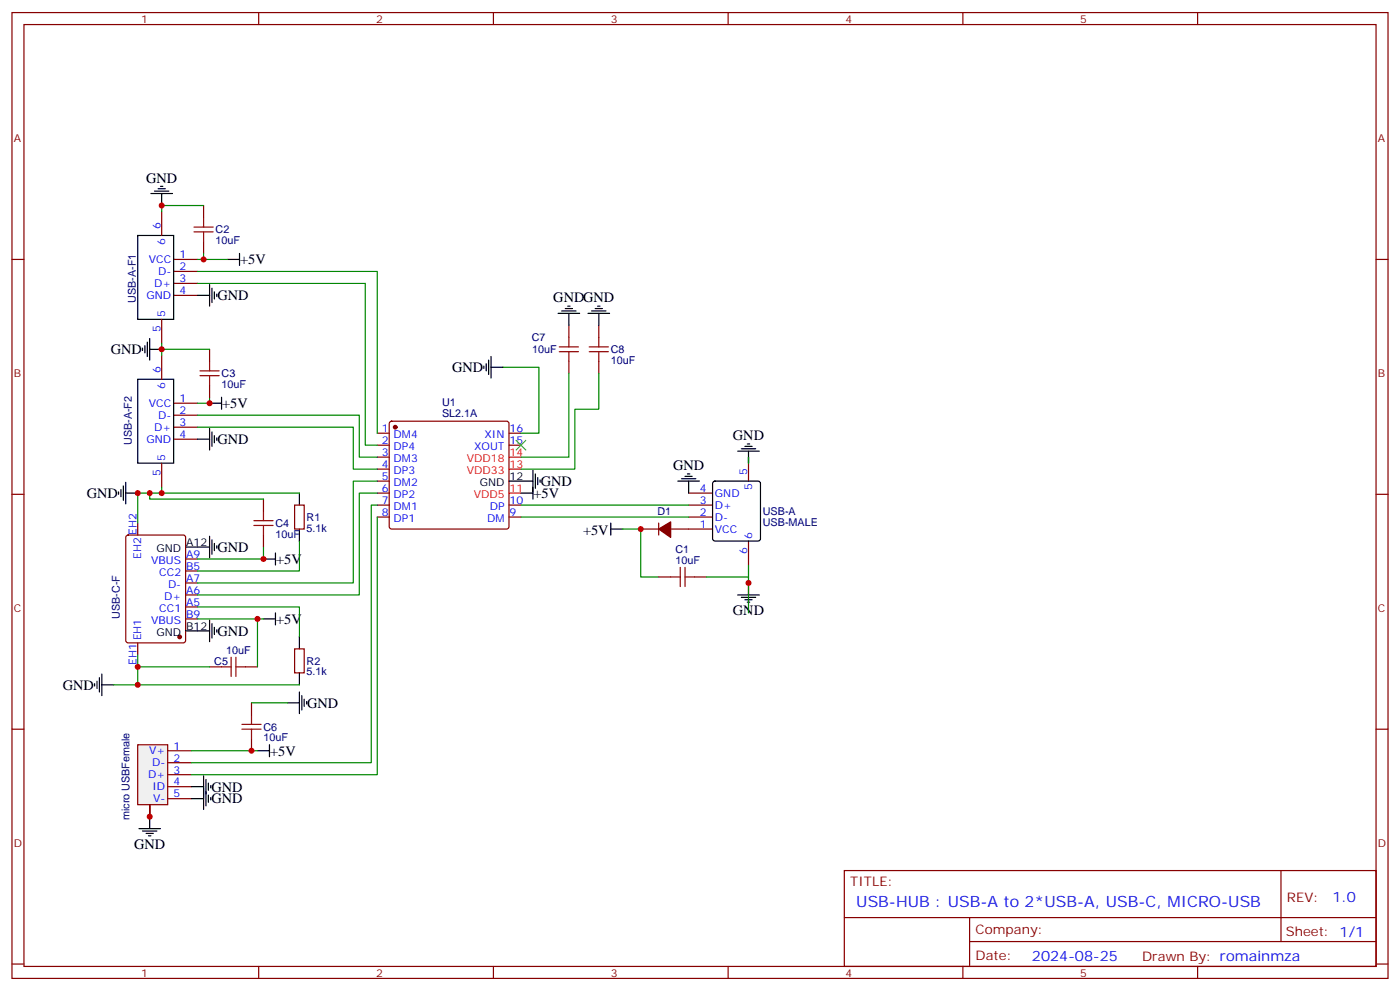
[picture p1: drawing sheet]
<svg xmlns="http://www.w3.org/2000/svg" width="412mm" height="292mm" viewBox="0 0 412 292" stroke-linecap="round" stroke-linejoin="round" font-family="sans-serif">
<g fill="none" stroke="#870000" stroke-width=".35">
<path d="M3.5 3.7h405.4v284.3h-405.4zM7.1 7.2h398.2v277.3h-398.2zM76.2 3.7v3.5M145.3 3.7v3.5M214.5 3.7v3.5M283.6 3.7v3.5M352.8 3.7v3.5M3.5 76.4h3.6M47.6 62.3v7M51.2 76.4h7M51.2 79.9h7M405.3 76.4h3.6"/>
<path d="M47.6 94v7.1M51.2 83.4h7M51.2 87h7M47.6 104.6v7.1M51.2 118.7h7M47.6 136.3v7.1M51.2 122.2h7M51.2 125.8h7M51.2 129.3h7M111.1 127.5h3.6M111.1 131.1h3.6M111.1 134.6h3.6"/>
<path d="M111.1 138.1h3.6M114.9 124.2l.5-.2h33.8l.5 .2 .2 .5v30.3l-.2 .5-.5 .3h-33.8l-.5-.3-.2-.5v-30.3zM149.9 127.5h3.6M149.9 131.1h3.6M220.5 134.6v7M3.5 145.5h3.6M37.3 157.7l.4-.2h16.3l.6 .4 .1 30.7-.5 .6-16.5 .1-.6-.5-.1-30.6zM40.6 154v3.5M86.8 148.7h2.8v7.1h-2.8zM111.1 145.2h3.6M111.1 148.7h3.6M111.1 152.2h3.6"/>
<path d="M111.1 141.6h3.6M149.9 148.7h3.6M149.9 152.2h3.6M202.8 145.2h7.1M202.8 148.7h7.1M202.8 152.2h7.1M202.8 155.8h7.1M220.5 159.3v7M405.3 145.5h3.6M54.7 178.7h3.5M54.7 175.2h3.5M54.7 171.6h3.5"/>
<path d="M54.7 168.1h3.5M54.7 164.6h3.5M40.6 189.3v3.5M54.7 182.2h3.5M86.8 191h2.8v7.1h-2.8zM3.5 214.7h3.6M405.3 214.7h3.6M248.7 256.3h156.6v28.2h-156.6zM377.3 256.3v20.9M248.7 270.1h156.5M285.6 277.2h119.6M285.6 270.1v14.2"/>
<path d="M3.5 283.8h3.6M76.2 284.5v3.5M145.3 284.5v3.5M214.5 284.5v3.5M283.6 284.5v3.5M352.8 284.5v3.5M405.3 283.8h3.6"/>
</g>
<g fill="none" stroke="#000" stroke-width=".35">
<path d="M44.4 57h6.4M45.5 56.3h4.2M46.6 55.6h2.1M47.3 54.9h.7M47.6 57v3.5M40.6 69.3h10.6v24.7h-10.6zM67 76.4h3.6M70.6 74.6v3.5M44.1 99.7v6.3M58.2 87h3.5M61.7 83.8v6.3M62.4 84.8v4.3"/>
<path d="M63.1 85.9v2.1M63.9 86.6v.7M40.6 111.7h10.6v24.6h-10.6zM42 102.5v.7M42.7 101.8v2.1M43.4 100.7v4.3M44.1 102.8h3.5M61.7 118.7h3.6M65.3 116.9v3.6M58.2 129.3h3.5M61.7 126.1v6.4M62.4 127.2v4.2"/>
<path d="M63.1 128.2v2.2M63.9 128.9v.7M157 138.5v8.4M157.7 139.5v4.3M202.5 139.5h.7M217.3 132.8h6.4M218.4 132.1h4.2M219.4 131.4h2.1M220.1 130.7h.7M220.5 132.8v3.5M34.9 144.8v.7M35.6 144.1v2.1"/>
<path d="M36.3 143.1v4.2M37 145.2h3.6M37 142v6.3M61.7 157.9v6.3M62.4 158.9v4.3M63.1 160v2.1M88.2 145.2v3.5M88.2 155.8v3.5M149.9 141.6h7.1M153.5 145.2h3.5M158.4 140.6v2.1M159.1 141.3v.7"/>
<path d="M179.9 155.8h3.5M179.9 154v3.5M199.7 141.6h6.3M200.7 140.9h4.3M201.8 140.2h2.1M202.8 141.6v3.6M210.1 141.8l.5-.2h12.7l.5 .2 .2 .5v16.3l-.2 .5-.5 .2h-12.7l-.5-.3-.2-.4v-16.3zM54.7 161h7M63.9 160.7v.7M77.6 164.6h3.5M81.1 162.8v3.5M217.3 175.2h6.4"/>
<path d="M218.4 175.9h4.2M219.4 176.6h2.1M220.1 177.3h.7M220.5 171.6v3.6M29.3 199.5v4.2M30 198.4v6.4M54.7 185.7h7M61.7 182.6v6.3M62.4 183.6v4.3M63.1 184.7v2.1M63.9 185.4v.7M77.6 182.2h3.5"/>
<path d="M81.1 180.4v3.6M88.2 187.5v3.5M88.2 198.1v3.5M27.9 201.3v.7M28.6 200.6v2.1M30 201.6h3.5"/>
</g>
<g fill="#870000" stroke="#870000" stroke-width=".35">
<circle cx="116.4" cy="125.8" r=".53"/>
<circle cx="52.9" cy="187.5" r=".53"/>
</g>
<path d="M149.9 138.1h3.6M149.9 134.6h3.6M149.9 145.2h3.6" fill="none" stroke="#f00" stroke-width=".35"/>
<g fill="none" stroke="#008700" stroke-width=".35">
<path d="M58.2 79.9h52.9v47.6M58.2 83.4h49.4v47.7h3.5M47.6 101.1v3.5M58.2 122.2h47.6v12.4h5.3M58.2 125.8h45.9v12.3h7M220.5 134.6v1.7M47.6 143.4v1.8h-7v8.8M47.6 145.2h40.6M88.2 159.3v8.8h-30M111.1 141.6h-7v30h-45.9M111.1 145.2h-5.3v30h-47.6M153.5 148.7h49.3"/>
<path d="M153.5 152.2h49.3M58.2 178.7h30v8.8M220.5 166.3v5.3M40.6 192.8v8.8h-7.1M40.6 201.6h47.6"/>
</g>
<path d="M40.6 219.3h8.8v17.6h-8.8z" fill="#f0f0f0" stroke="#870000" stroke-width=".35"/>
<g fill="none" stroke="#870000" stroke-width=".35">
<path d="M60 60.5v3.5M60 71.1v3.5M167.6 95.8v3.5M176.4 95.8v3.5M61.7 102.8v3.6M61.7 113.4v3.5M167.6 106.4v3.5M176.4 106.4v3.5M77.6 146.9v3.6M77.6 157.5v3.5M188.7 155.8h5.3M194 154v3.5"/>
<path d="M197.6 155.8h5.2M194 169.9h3.6M204.6 169.9h3.5M61.7 196.3h3.6M72.3 196.3h3.5M74.1 206.9v3.5M74.1 217.5v3.5M44.1 236.9v3.5M49.4 221h7M49.4 224.5h7M49.4 228.1h7M49.4 231.6h7"/>
<path d="M49.4 235.1h7"/>
</g>
<g fill="none" stroke="#000" stroke-width=".35">
<path d="M164.4 92.3h6.3M165.5 91.5h4.2M166.5 90.8h2.1M167.2 90.1h.7M167.6 92.3v3.5M173.2 92.3h6.4M174.3 91.5h4.2M175.3 90.8h2.1M176 90.1h.7M176.4 92.3v3.5M142.5 107.8v.7M143.2 107.1v2.1"/>
<path d="M143.9 106v4.2M144.6 108.1h3.6M144.6 105v6.3M79.4 219.3v3.5M84.7 206.9h3.5M88.2 203.7v6.4M88.9 204.8v4.2M89.6 205.8v2.2M90.3 206.6v.7M56.4 235.1h3.6M56.4 231.6h3.6M60 228.4v9.9"/>
<path d="M60.7 229.5v7.7M61.4 230.5v2.2M61.4 234.1v2.1M62.1 231.2v.8M62.1 234.8v.7M75.8 221h3.6M40.9 243.9h6.4M42 244.7h4.2M43 245.4h2.2M43.7 246.1h.7M44.1 240.4v3.5"/>
</g>
<g fill="none" stroke="#008700" stroke-width=".35">
<path d="M58.2 76.4h8.8M60 60.5h-12.4v1.8M60 74.6v1.8M47.6 102.8h14.1M61.7 116.9v1.8h-3.5M148.2 108.1h10.5v19.4h-5.2M167.6 109.9v24.7h-14.1M176.4 109.9v10.6h-7.1v17.6h-15.8M44.1 145.2v1.7h33.5M111.1 152.2v75.9h-54.7M111.1 148.7h-1.7v75.8h-53M183.4 155.8h5.3v14.1h5.3"/>
<path d="M77.6 161v3.6h-19.4M208.1 169.9h12.4v10.5M40.6 196.3h21.1M58.2 182.2h19.4M75.8 182.2v14.1M74.1 206.9h10.6M56.4 221h19.4"/>
</g>
<path d="M194 155.8l3.6-2.2v4.6z" fill="#870000" stroke="#870000" stroke-width=".35"/>
<g fill="none" stroke="#a10000" stroke-width=".35">
<path d="M57.1 68.3h5.7M57.1 66.9h5.7M60 64v2.9M60 68.3v2.8M167.6 99.3v2.8M176.4 99.3v2.8M58.9 110.6h5.7M58.9 109.2h5.7M61.7 106.4v2.8M61.7 110.6v2.8M164.7 103.5h5.7M164.7 102.1h5.7"/>
<path d="M167.6 103.5v2.9M173.6 103.5h5.6M173.6 102.1h5.6M176.4 103.5v2.9M74.8 154.7h5.6M74.8 153.3h5.6M77.6 150.5v2.8M77.6 154.7v2.8M197.6 169.9h2.8M200.4 167v5.7M201.8 169.9h2.8M201.8 167v5.7"/>
<path d="M65.3 196.3h2.8M68.1 193.5v5.6M69.5 193.5v5.6M69.5 196.3h2.8M71.3 214.7h5.6M71.3 213.3h5.6M74.1 210.4v2.9M74.1 214.7v2.8"/>
</g>
<path d="M152 129.6l2.9 2.9M154.9 129.6l-2.9 2.9" fill="none" stroke="#3c3" stroke-width=".35"/>
<g fill="#c00">
<circle cx="47.6" cy="102.8" r=".88"/>
<circle cx="40.6" cy="145.2" r=".88"/>
<circle cx="47.6" cy="145.2" r=".88"/>
<circle cx="40.6" cy="201.6" r=".88"/>
<circle cx="44.1" cy="240.4" r=".88"/>
<circle cx="60" cy="76.4" r=".88"/>
<circle cx="47.6" cy="60.5" r=".88"/>
<circle cx="61.7" cy="118.7" r=".88"/>
<circle cx="44.1" cy="145.2" r=".88"/>
<circle cx="77.6" cy="164.6" r=".88"/>
<circle cx="75.8" cy="182.2" r=".88"/>
<circle cx="40.6" cy="196.3" r=".88"/>
<circle cx="74.1" cy="221" r=".88"/>
<circle cx="188.7" cy="155.8" r=".88"/>
<circle cx="220.5" cy="171.6" r=".88"/>
</g>
<text font-size="4.6" fill="#00f" x="252.2" y="266.9">USB-HUB : USB-A to 2*USB-A, USB-C, MICRO-USB</text>
<g font-size="4.2">
<text x="43" y="53.8">GND</text>
<text x="70.7" y="77.8">+5V</text>
<text x="64" y="88.4">GND</text>
<text x="163" y="89">GNDGND</text>
<text x="32.6" y="104.3">GND</text>
<text x="133.2" y="109.6">GND</text>
<text x="65.4" y="120.1">+5V</text>
<text x="64" y="130.7">GND</text>
<text x="215.9" y="129.6">GND</text>
<text x="159.3" y="143.1">GND</text>
<text x="198.3" y="138.5">GND</text>
<text x="25.6" y="146.6">GND</text>
<text x="157.2" y="146.6">+5V</text>
<text x="171.7" y="157.5">+5V</text>
<text x="64" y="162.5">GND</text>
<text x="81.3" y="166">+5V</text>
<text x="81.3" y="183.6">+5V</text>
<text x="215.9" y="181.2">GND</text>
<text x="64" y="187.2">GND</text>
<text x="18.5" y="203">GND</text>
<text x="90.5" y="208.3">GND</text>
<text x="79.6" y="222.5">+5V</text>
<text x="62.3" y="233">GND</text>
<text x="62.3" y="236.5">GND</text>
<text x="39.5" y="249.9">GND</text>
</g>
<g font-size="4.2" fill="#00f">
<text x="392.5" y="265.6">1.0</text>
<text x="304" y="282.9">2024-08-25</text>
</g>
<g font-size="3.9" fill="#800">
<text x="250.5" y="260.9">TITLE:</text>
<text x="379.1" y="265.6">REV:</text>
<text x="287.4" y="275.1">Company:</text>
<text x="378.7" y="275.7">Sheet: 1/1</text>
<text x="287.4" y="282.8">Date:</text>
<text x="336.4" y="282.8">Drawn By: romainmza</text>
</g>
<g font-size="3.2" fill="#800">
<text x="41.6" y="6.7">1</text>
<text x="110.8" y="6.7">2</text>
<text x="179.9" y="6.7">3</text>
<text x="249.1" y="6.7">4</text>
<text x="318.2" y="6.7">5</text>
<text x="4.1" y="41.8">A</text>
<text x="405.9" y="41.8">A</text>
<text x="4.1" y="110.9">B</text>
<text x="405.9" y="110.9">B</text>
<text x="4.1" y="180.1">C</text>
<text x="405.9" y="180.1">C</text>
<text x="4.1" y="249.2">D</text>
<text x="405.9" y="249.2">D</text>
<text x="41.6" y="287.5">1</text>
<text x="110.8" y="287.5">2</text>
<text x="179.9" y="287.5">3</text>
<text x="249.1" y="287.5">4</text>
<text x="318.2" y="287.5">5</text>
</g>
<g font-size="3.2" fill="#00f">
<text x="47.3" y="67.6" transform="rotate(-90 47.3 67.6)">6</text>
<text x="43.8" y="77.4">VCC</text>
<text x="48.7" y="72" transform="rotate(-90 48.7 72)">6</text>
<text x="52.9" y="76">1</text>
<text x="46.6" y="81">D-</text>
<text x="52.9" y="79.6">2</text>
<text x="52.9" y="83.1">3</text>
<text x="43.2" y="88">GND</text>
<text x="45.4" y="84.5">D+</text>
<text x="52.9" y="86.6">4</text>
<text x="48.7" y="93.3" transform="rotate(-90 48.7 93.3)">5</text>
<text x="47.3" y="97.8" transform="rotate(-90 47.3 97.8)">5</text>
<text x="47.3" y="109.9" transform="rotate(-90 47.3 109.9)">6</text>
<text x="43.8" y="119.8">VCC</text>
<text x="48.7" y="114.4" transform="rotate(-90 48.7 114.4)">6</text>
<text x="52.9" y="118.4">1</text>
<text x="46.6" y="123.3">D-</text>
<text x="52.9" y="121.9">2</text>
<text x="52.9" y="125.4">3</text>
<text x="43.2" y="130.4">GND</text>
<text x="45.4" y="126.8">D+</text>
<text x="52.9" y="128.9">4</text>
<text x="112.5" y="127.2">1</text>
<text x="112.5" y="130.7">2</text>
<text x="116" y="128.9">DM4</text>
<text x="142.7" y="128.9">XIN</text>
<text x="150.1" y="130.7">15</text>
<text x="150.1" y="127.2">16</text>
<text x="48.7" y="135.6" transform="rotate(-90 48.7 135.6)">5</text>
<text x="112.5" y="134.2">3</text>
<text x="112.5" y="137.8">4</text>
<text x="116" y="132.5">DP4</text>
<text x="116" y="136">DM3</text>
<text x="139.7" y="132.5">XOUT</text>
<text x="47.3" y="140.1" transform="rotate(-90 47.3 140.1)">5</text>
<text x="112.5" y="141.3">5</text>
<text x="116" y="139.5">DP3</text>
<text x="116" y="143.1">DM2</text>
<text x="220.1" y="139.9" transform="rotate(-90 220.1 139.9)">5</text>
<text x="112.5" y="144.8">6</text>
<text x="112.5" y="148.3">7</text>
<text x="116" y="146.6">DP2</text>
<text x="150.1" y="148.3">10</text>
<text x="206.1" y="144.8">4</text>
<text x="206.1" y="148.3">3</text>
<text x="210.6" y="146.2">GND</text>
<text x="210.6" y="149.8">D+</text>
<text x="221.5" y="144.4" transform="rotate(-90 221.5 144.4)">5</text>
<text x="112.5" y="151.9">8</text>
<text x="116" y="150.1">DM1</text>
<text x="116" y="153.6">DP1</text>
<text x="143.5" y="153.6">DM</text>
<text x="144.3" y="150.1">DP</text>
<text x="150.1" y="151.9">9</text>
<text x="206.1" y="151.9">2</text>
<text x="206.1" y="155.4">1</text>
<text x="210.6" y="153.3">D-</text>
<text x="40.2" y="157.5" transform="rotate(-90 40.2 157.5)">EH2</text>
<text x="210.6" y="156.8">VCC</text>
<text x="221.5" y="158.6" transform="rotate(-90 221.5 158.6)">6</text>
<text x="41.6" y="164.6" transform="rotate(-90 41.6 164.6)">EH2</text>
<text x="44.5" y="166">VBUS</text>
<text x="54.9" y="167.7">B5</text>
<text x="54.9" y="164.2">A9</text>
<text x="220.1" y="163.1" transform="rotate(-90 220.1 163.1)">6</text>
<text x="46.9" y="169.5">CC2</text>
<text x="49.5" y="173">D-</text>
<text x="54.9" y="171.3">A7</text>
<text x="48.3" y="176.6">D+</text>
<text x="54.9" y="178.3">A5</text>
<text x="54.9" y="174.8">A6</text>
<text x="44.5" y="183.6">VBUS</text>
<text x="46.9" y="180.1">CC1</text>
<text x="54.9" y="181.9">B9</text>
<text x="41.6" y="188.6" transform="rotate(-90 41.6 188.6)">EH1</text>
<text x="40.2" y="195.7" transform="rotate(-90 40.2 195.7)">EH1</text>
<text x="51.2" y="220.7">1</text>
<text x="43.9" y="222.1">V+</text>
<text x="44.8" y="225.6">D-</text>
<text x="51.2" y="224.2">2</text>
<text x="51.2" y="227.7">3</text>
<text x="43.6" y="229.1">D+</text>
<text x="44.9" y="232.7">ID</text>
<text x="51.2" y="231.2">4</text>
<text x="45.1" y="236.2">V-</text>
<text x="51.2" y="234.8">5</text>
</g>
<g font-size="3.2" fill="#000080">
<text x="63.5" y="71.9">10uF</text>
<text x="63.5" y="68.7">C2</text>
<text x="40" y="89.2" transform="rotate(-90 40 89.2)">USB-A-F1</text>
<text x="156.6" y="100.5">C7</text>
<text x="156.8" y="104">10uF</text>
<text x="179.9" y="107.2">10uF</text>
<text x="179.9" y="103.9">C8</text>
<text x="65.3" y="111">C3</text>
<text x="65.3" y="114.2">10uF</text>
<text x="130.2" y="119.7">U1</text>
<text x="130.2" y="122.8">SL2.1A</text>
<text x="38.8" y="131.1" transform="rotate(-90 38.8 131.1)">USB-A-F2</text>
<text x="81.1" y="155.1">C4</text>
<text x="90.3" y="153.4">R1</text>
<text x="193.7" y="151.6">D1</text>
<text x="224.7" y="154.8">USB-MALE</text>
<text x="224.7" y="151.6">USB-A</text>
<text x="81.1" y="158.3">10uF</text>
<text x="90.3" y="156.5">5.1k</text>
<text x="199" y="166">10uF</text>
<text x="199" y="162.8">C1</text>
<text x="35.3" y="182.2" transform="rotate(-90 35.3 182.2)">USB-C-F</text>
<text x="63.1" y="195.7">C5</text>
<text x="66.6" y="192.4">10uF</text>
<text x="90.3" y="195.7">R2</text>
<text x="90.3" y="198.9">5.1k</text>
<text x="77.6" y="215.1">C6</text>
<text x="77.6" y="218.3">10uF</text>
<text x="38.2" y="241.4" transform="rotate(-90 38.2 241.4)">micro USBFemale</text>
</g>
<g font-size="3.2" fill="#f00">
<text x="137.5" y="136">VDD18</text>
<text x="150.1" y="137.8">13</text>
<text x="150.1" y="134.2">14</text>
<text x="137.5" y="139.5">VDD33</text>
<text x="139.6" y="146.6">VDD5</text>
<text x="150.1" y="144.8">11</text>
</g>
<g font-size="3.2">
<text x="141.3" y="143.1">GND</text>
<text x="150.1" y="141.3">12</text>
<text x="54.9" y="160.7">A12</text>
<text x="46.1" y="162.5">GND</text>
<text x="54.9" y="185.4">B12</text>
<text x="46.1" y="187.1">GND</text>
</g>
</svg>
